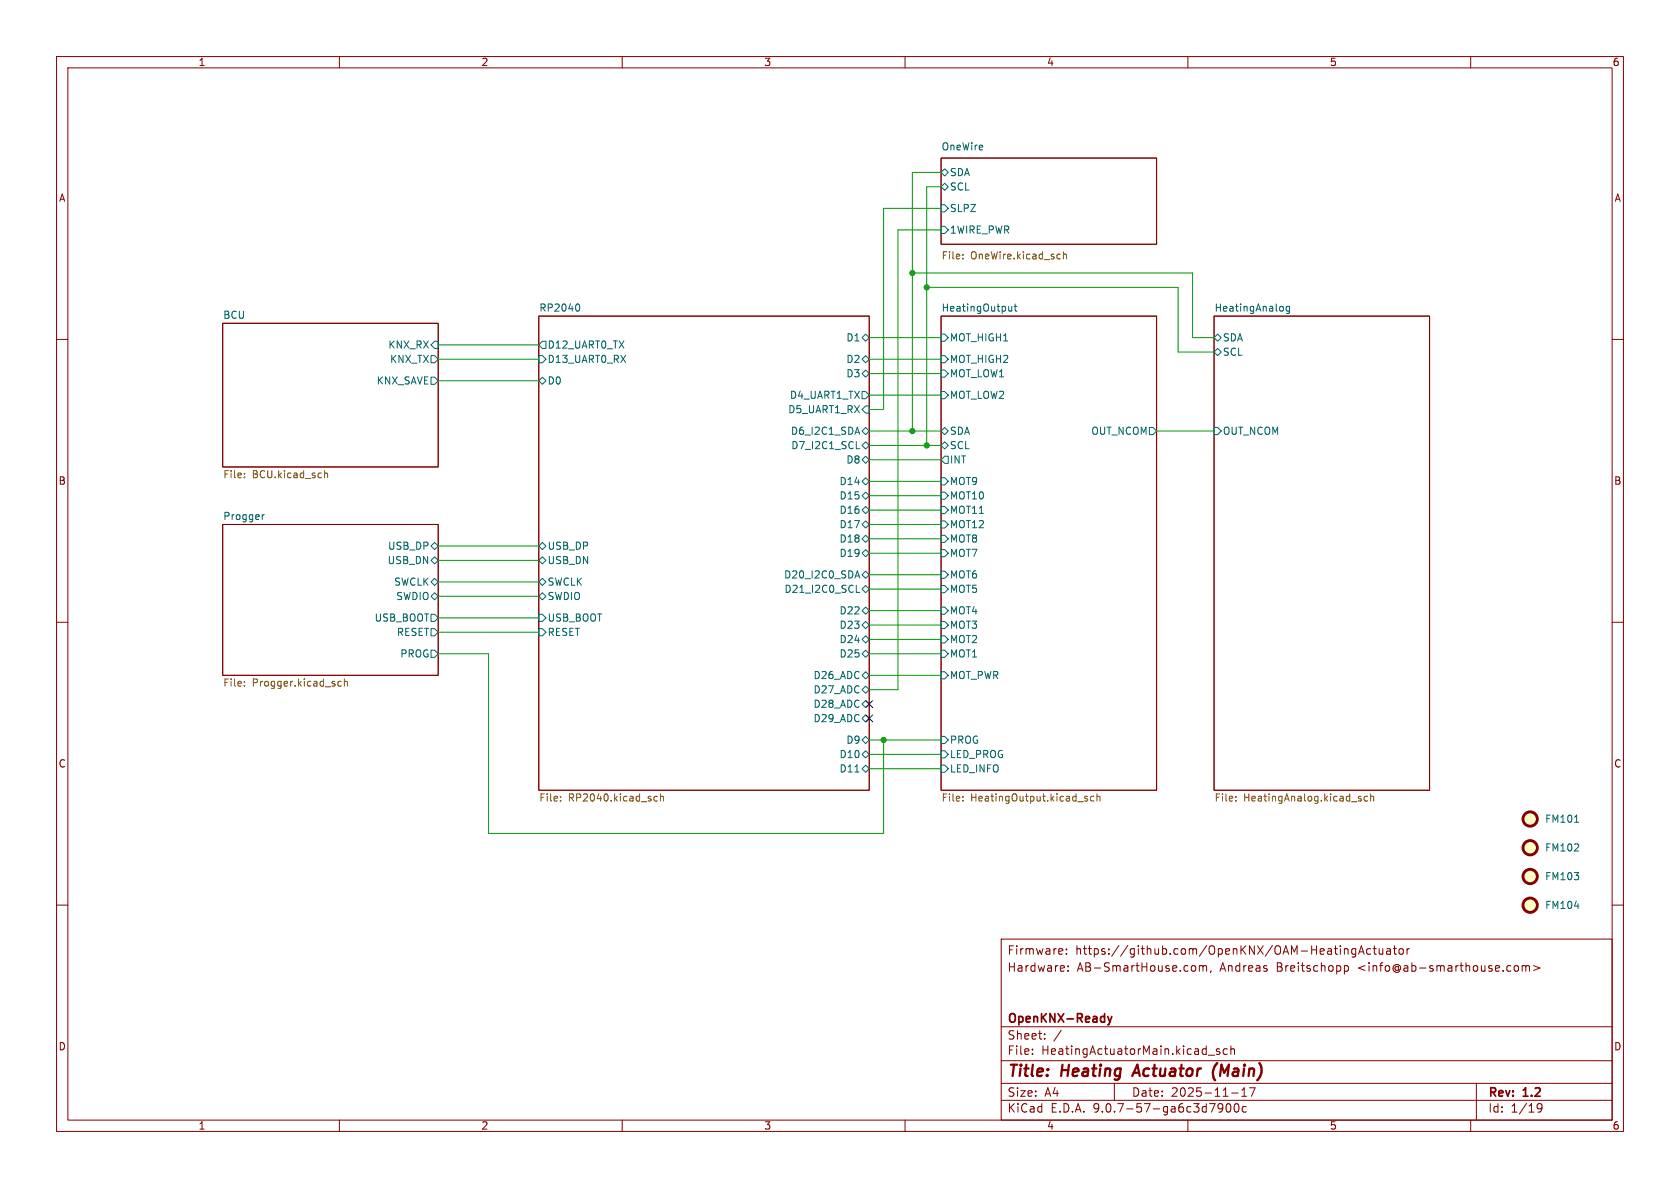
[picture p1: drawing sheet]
<svg xmlns="http://www.w3.org/2000/svg" width="297mm" height="210mm" viewBox="0 0 297 210" stroke-linecap="round" stroke-linejoin="round" font-family="sans-serif">
<g fill="none" stroke="#840000" stroke-width=".18">
<path d="M10 10h277v190h-277zM12 12h273v186h-273zM60 10v2M110 10v2M160 10v2M210 10v2M260 10v2M166.4 27.9h38.1v15.3h-38.1zM39.4 57.2h38.1v25.4h-38.1zM95.2 55.9h58.5v83.8h-58.5zM166.4 55.9h38.1v83.8h-38.1zM214.6 55.9h38.1v83.8h-38.1z"/>
<path d="M10 60h2M285 60h2M39.4 92.7h38.1v26.7h-38.1zM10 110h2M285 110h2M10 160h2M177 166h108v32h-108zM187.8 167.8l.1 .3-.7 .1M188.5 168.6v.1M188.5 167.8v.1M188.8 171.6v.1M188.8 170.8v.1"/>
<path d="M211.1 170.7l.3 .3v.4l-.3 .3M212 170.8l.5-.1 .2 .2M212 170.7v1M212.7 170.9l.2-.2 .3 .1 .1 .9M212.7 170.9v.8M214.1 171.6l-.1 .3M237.7 170.8l.4-.1 .3 .3v.4l-.2 .2h-.5M237.7 170.7v1.5M238.2 167.8l.1 .9M239.7 167.7v1.2l-.3 .3-.4-.1M239.7 167.8l-.5-.1-.2 .3v.4l.1 .2h.6M240.2 168.7l.5-1.5 .5 1.5"/>
<path d="M240.3 168.3h.7M242.3 167.8l-.4-.1-.3 .3v.4l.1 .2h.6M242.7 167.7h.6M243 167.2v1.3l.3 .2M243.8 167.7l.1 .9 .3 .1 .3-.1M244.5 167.7v1M245.2 167.8h.5l.1 .9M245.8 168.1h-.5a.29 .29 0 0 0-.2 .3 .29 .29 0 0 0 .2 .3l.5-.1M246.3 167.7h.6M246.5 167.2v1.3l.4 .2M247.4 167.8l.2-.1 .4 .1 .1 .6-.1 .2-.4 .1-.2-.1zM248.7 167.7v1"/>
<path d="M249.2 167.7l-.3 .1-.2 .2M267.8 170.8l.4-.1 .3 .3v.4l-.3 .3-.4-.1-.1-.2v-.4zM269.1 170.8l.4-.1 .2 .2M269.1 170.7v1M269.7 170.9l.3-.2 .3 .1 .1 .9M269.7 170.9v.8M271.1 170.7l1.1 .4-1.1 .5M285 160h2M60 198v2M110 198v2M160 198v2M177 194.5h108"/>
<path d="M177 191.5h108M177 187.5h108M177 181.5h108M182.5 186.3v.1M182.5 185.5v.1M184.7 183.6v.1M184.7 182.8v.1M187.6 182.1l-1.3 2M197 191.5v3M210 198v2M213.6 186.5h1.1M215.6 185.5l-.4-.1-.2 .2 .1 .2 .5 .2v.3h-.6"/>
<path d="M216.2 195.7l-.3 .3h-.3l-.3-.3 .2-.5 .4-.1 .2 .1a.99 .99 0 0 1-.4 1.4h-.2M216.9 195.2l.2-.1a.81 .81 0 0 1 .6 .6 .81 .81 0 0 1-.3 .8l-.2 .1a.81 .81 0 0 1-.3-1.4zM217 185.5l-.5-.1-.3 .3v.4l.2 .2h.6M217.6 184.9v1.5M217.6 185.5l.2-.1 .4 .1v.9M217.7 193.2h1.2M218.3 195.2l.2-.1a.81 .81 0 0 1 .6 .6 .81 .81 0 0 1-.3 .8l-.1 .1a.81 .81 0 0 1-.4-1.4zM219.5 193.8h.9M219.5 192.7l.5-.4v1.5M220.3 195.7l-.4-.1-.3 .3v.4l.1 .2h.6M221.9 192.3l-.7 1.5M260 198v2"/>
<path d="M261 191.5v6.5M271.7 195.4l.3-.3 .5 .1a.99 .99 0 0 1-.3 1.4h-.3M271.7 195.7l.3 .3h.3l.3-.3"/>
</g>
<path d="M201.1 188.2l-.9 2M215.2 187.9a2.35 2.35 0 0 0-.4 3.1" fill="none" stroke="#840000" stroke-width=".4"/>
<path d="M195.8 179.7l.4 1M196.6 179.7l-.4 1M196.2 180.7l-.1 .3-.3 .2" fill="none" stroke="#840000" stroke-width=".3"/>
<g fill="none" stroke="#006464" stroke-width=".18">
<path d="M166.4 30.5l.6-.7 .6 .7-.6 .6zM166.4 33l.6-.6 .6 .6-.6 .7zM166.4 36.2h.6l.6 .6-.6 .7h-.6zM102.2 53.7a.79 .79 0 0 1 0 1.3M152.4 59.7l.6-.6 .7 .6-.7 .6zM166.4 40h.6l.6 .6-.6 .7h-.6zM166.4 59.1h.6l.6 .6-.6 .6h-.6zM178.3 54.8l.2 .2 .4-.1M178.9 54.2v.8M179.3 54.2h.5M179.5 53.7v1.1l.3 .2M214.6 59.7l.7-.6 .6 .6-.6 .6z"/>
<path d="M226.6 54.2l.3 .2v.4l-.3 .2M228 54.2h-.4l-.2 .2 .1 .5h.5M228 54.2v1l-.3 .2h-.3M76.2 66.7h.6l.7 .6-.7 .6h-.6zM76.2 62.9h.6l.7 .6-.7 .6h-.6zM76.8 60.3h.7v1.3h-.7l-.6-.6zM95.2 67.3l.7-.6 .6 .6-.6 .6zM95.2 62.9h.7l.6 .6-.6 .6h-.7zM95.9 60.3h.6v1.3h-.6l-.7-.6zM151.4 79.3h.6M151.6 75.5l.4 1.3M152.4 78.7l.6-.6 .7 .6-.7 .7z"/>
<path d="M152.4 76.2l.6-.6 .7 .6-.7 .6zM152.4 66l.6-.6 .7 .6-.7 .7zM152.4 69.2h.6l.7 .7-.7 .6h-.6zM153 71.8h.7v1.2h-.7l-.6-.6zM153 62.9l.7 .6-.7 .6-.6-.6zM166.4 78.7l.6-.6 .6 .6-.6 .7zM166.4 76.2l.6-.6 .6 .6-.6 .6zM166.4 62.9h.6l.6 .6-.6 .6h-.6zM166.4 69.2h.6l.6 .7-.6 .6h-.6zM166.4 65.4h.6l.6 .6-.6 .7h-.6zM203.2 75.6h.6l.7 .6-.7 .6h-.6zM214.6 75.6h.7l.6 .6-.6 .6h-.7z"/>
<path d="M214.6 62.2l.7-.6 .6 .6-.6 .7zM46.4 91v.8M46.7 91l-.3 .2M76.2 99.1l.6-.7 .7 .7-.7 .6zM76.2 96.5l.6-.6 .7 .6-.7 .7zM95.2 96.5l.7-.6 .6 .6-.6 .7zM95.9 98.4l.6 .7-.6 .6-.7-.6zM152.4 97.8l.6-.6 .7 .6-.7 .6zM152.4 95.3l.6-.7 .7 .7-.7 .6zM152.4 92.7l.6-.6 .7 .6-.7 .6zM152.4 90.2l.6-.7 .7 .7-.7 .6zM152.4 85.1l.6-.6 .7 .6-.7 .6z"/>
<path d="M152.4 81.3l.6-.7 .7 .7-.7 .6zM153 87l.7 .6-.7 .7-.6-.7zM166.4 81.3l.6-.7h.6v1.3h-.6zM166.4 84.5h.6l.6 .6-.6 .6h-.6zM166.4 87h.6l.6 .6-.6 .7h-.6zM166.4 94.6h.6l.6 .7-.6 .6h-.6zM166.4 97.2h.6l.6 .6-.6 .6h-.6zM166.4 92.1h.6l.6 .6-.6 .6h-.6zM166.4 89.5h.6l.6 .7-.6 .6h-.6zM76.2 102.9l.6-.7 .7 .7-.7 .6zM76.2 111.1h.6l.7 .7-.7 .6h-.6zM76.2 114.9h.6l.7 .7-.7 .6h-.6z"/>
<path d="M76.2 105.4l.6-.6 .7 .6-.7 .6zM76.2 108.6h.6l.7 .6-.7 .7h-.6zM95.2 111.1h.7l.6 .7-.6 .6h-.7zM95.2 105.4l.7-.6 .6 .6-.6 .6zM95.2 102.9l.7-.7 .6 .7-.6 .6zM95.2 108.6h.7l.6 .6-.6 .7h-.7zM151.3 101.8h.6M151.4 104.7h.6M151.6 100.9l.4 1.3M152.4 101.6l.6-.6 .7 .6-.7 .6zM152.4 110.5l.6-.6 .7 .6-.7 .6zM152.4 108l.6-.7 .7 .7-.7 .6z"/>
<path d="M152.4 104.1l.6-.6 .7 .6-.7 .7zM152.4 115.6l.6-.7 .7 .7-.7 .6zM152.4 113l.6-.6 .7 .6-.7 .7zM152.4 119.4l.6-.7 .7 .7-.7 .6zM166.4 109.9h.6l.6 .6-.6 .6h-.6zM166.4 107.3h.6l.6 .7-.6 .6h-.6zM166.4 101h.6l.6 .6-.6 .6h-.6zM166.4 103.5h.6l.6 .6-.6 .7h-.6zM166.4 114.9h.6l.6 .7-.6 .6h-.6zM166.4 112.4h.6l.6 .6-.6 .7h-.6zM166.4 118.7h.6l.6 .7-.6 .6h-.6zM151.1 136.5h.8"/>
<path d="M152.4 127l.6-.6 .7 .6-.7 .6zM152.4 124.5l.6-.7 .7 .7-.7 .6zM152.4 121.9l.6-.6 .7 .6-.7 .7zM152.4 133.4l.6-.7 .7 .7-.7 .6zM152.4 130.8l.6-.6 .7 .6-.7 .6zM152.4 135.9l.6-.6 .7 .6-.7 .6zM166.4 130.2h.6l.6 .6-.6 .6h-.6zM166.4 132.7h.6l.6 .7-.6 .6h-.6zM166.4 135.3h.6l.6 .6-.6 .6h-.6zM278.4 145.4h.7M278.4 160.2h.7"/>
</g>
<g fill="none" stroke="#725600" stroke-width=".18">
<path d="M170.2 45.7v.1M170.2 45v.1M187.3 44.9l.2 .1M187.5 45.7l-.2 .1M188 44.5v1.3M188 45l.2-.1 .3 .1v.8M43.2 83.7v.1M43.2 84.3v.2M57.4 83.2v1.3M57.4 83.7l.2-.1 .3 .1v.8M43.2 121.2v.1M43.2 120.5v.1"/>
<path d="M59.7 121l.3 .3 .3-.1M60.3 120.5l-.3-.1-.3 .3M60.9 120.6l.2-.2 .3 .1v.8M60.9 120v1.3M99.1 141.5v.1M99.1 140.8v.1M115.7 141.5l.2 .1 .3-.1M116.2 140.8h-.3l-.2 .1M116.8 140.9l.1-.1h.3l.1 .8M116.8 140.3v1.3M170.2 140.8v.1M170.2 141.5v.1"/>
<path d="M191.8 141.1l.4 .1 .1 .2-.2 .2-.4-.1M191.8 140.8h.4M193.4 140.8h-.4l-.2 .2 .1 .5h.5M193.9 140.9l.2-.1h.3l.1 .8M193.9 140.3v1.3M218.5 141.5v.1M218.5 140.8v.1M240.3 141.2h.3l.1 .2-.2 .2h-.2M240.3 140.8h.3M241.8 140.8h-.4l-.2 .2 .1 .5h.5M242.3 140.9l.2-.1h.3l.1 .8M242.3 140.3v1.3"/>
</g>
<g fill="#ffffc2" stroke="#ffffc2" stroke-width=".18">
<circle cx="270.5" cy="144.8" r="1.27"/>
<circle cx="270.5" cy="149.9" r="1.27"/>
<circle cx="270.5" cy="160" r="1.27"/>
<circle cx="270.5" cy="154.9" r="1.27"/>
</g>
<g fill="none" stroke="#840000" stroke-width=".51">
<circle cx="270.5" cy="154.9" r="1.27"/>
<circle cx="270.5" cy="144.8" r="1.27"/>
<circle cx="270.5" cy="149.9" r="1.27"/>
<circle cx="270.5" cy="160" r="1.27"/>
</g>
<g fill="none" stroke="#009600" stroke-width=".18">
<path d="M166.4 30.5h-5.1v45.7M166.4 33h-2.6v45.7M166.4 36.8h-10.2v35.6h-2.5M153.7 59.7h12.7M161.3 48.3h49.5v11.4h3.8M163.8 50.8h44.5v11.4h6.3M166.4 40.6h-7.7v81.3h-5M77.5 63.5h17.7M77.5 67.3h17.7M77.5 61h17.7M153.7 63.5h12.7M153.7 66h12.7"/>
<path d="M153.7 76.2h12.7M153.7 69.9h12.7M153.7 78.7h12.7M204.5 76.2h10.1M77.5 99.1h17.7M77.5 96.5h17.7M153.7 92.7h12.7M153.7 95.3h12.7M153.7 81.3h12.7M153.7 90.2h12.7M153.7 87.6h12.7M153.7 97.8h12.7"/>
<path d="M153.7 85.1h12.7M77.5 115.6h8.9v31.7h69.8v-16.5M77.5 111.8h17.7M77.5 109.2h17.7M77.5 105.4h17.7M77.5 102.9h17.7M153.7 119.4h12.7M153.7 110.5h12.7M153.7 104.1h12.7M153.7 108h12.7M153.7 115.6h12.7M153.7 113h12.7"/>
<path d="M153.7 101.6h12.7M153.7 130.8h12.7M153.7 135.9h12.7M153.7 133.4h12.7"/>
</g>
<path d="M153.1 123.9l1.2 1.2M153.1 126.4l1.2 1.2M154.3 123.9l-1.2 1.2M154.3 126.4l-1.2 1.2" fill="none" stroke="#000084" stroke-width=".18"/>
<g fill="#009600" stroke="#009600" stroke-width=".18">
<circle cx="161.3" cy="48.3" r=".46"/>
<circle cx="161.3" cy="76.2" r=".46"/>
<circle cx="163.8" cy="50.8" r=".46"/>
<circle cx="163.8" cy="78.7" r=".46"/>
<circle cx="156.2" cy="130.8" r=".46"/>
</g>
<g font-size="2.8" fill="#840000">
<text x="178" y="190.9">Title:</text>
<text x="187.7" y="190.9">Heating</text>
<text x="201.3" y="190.9">Actuator</text>
<text x="216" y="190.9">(Main)</text>
</g>
<g font-size="2.1" fill="#840000">
<text x="178" y="172">Hardware:</text>
<text x="178" y="169">Firmware:</text>
<text x="190.1" y="169">https://github.com/OpenKNX/OAM-HeatingActuator</text>
<text x="190.4" y="172">AB-SmartHouse.com,</text>
<text x="215.7" y="172">Andreas</text>
<text x="225.8" y="172">Breitschopp</text>
<text x="240.3" y="172">&lt;info@ab-smarthouse.com&gt;</text>
<text x="178" y="184">Sheet:</text>
<text x="178" y="181.2">OpenKNX-Ready</text>
<text x="178" y="186.7">File:</text>
<text x="184.1" y="186.7">HeatingActuatorMain.kicad_sch</text>
<text x="178" y="196.9">KiCad</text>
<text x="178" y="194.1">Size:</text>
<text x="184.7" y="194.1">A4</text>
<text x="185.7" y="196.9">E.D.A.</text>
<text x="193.3" y="196.9">9.0.7-57-ga6c3d7900c</text>
<text x="200" y="194.1">Date:</text>
<text x="207" y="194.1">2025-11-17</text>
<text x="263" y="194.3">Rev:</text>
<text x="263" y="196.9">Id:</text>
<text x="267.1" y="196.9">1/19</text>
<text x="269.4" y="194.3">1.2</text>
</g>
<g font-size="1.8" fill="#840000">
<text x="35" y="11.9">1</text>
<text x="85" y="11.9">2</text>
<text x="135" y="11.9">3</text>
<text x="185" y="11.9">4</text>
<text x="235" y="11.9">5</text>
<text x="285" y="11.9">6</text>
<text x="10.3" y="35.9">A</text>
<text x="285.3" y="35.9">A</text>
<text x="10.3" y="85.9">B</text>
<text x="285.3" y="85.9">B</text>
<text x="10.3" y="135.9">C</text>
<text x="285.3" y="135.9">C</text>
<text x="10.3" y="185.9">D</text>
<text x="285.3" y="185.9">D</text>
<text x="35" y="199.9">1</text>
<text x="85" y="199.9">2</text>
<text x="135" y="199.9">3</text>
<text x="185" y="199.9">4</text>
<text x="235" y="199.9">5</text>
<text x="285" y="199.9">6</text>
</g>
<g font-size="1.8" fill="#006464">
<text x="166.4" y="26.7">OneWire</text>
<text x="167.8" y="31.3">SDA</text>
<text x="167.8" y="33.9">SCL</text>
<text x="167.8" y="37.7">SLPZ</text>
<text x="167.8" y="41.5">1WIRE_PWR</text>
<text x="39.4" y="56.4">BCU</text>
<text x="95.2" y="55.2">RP2040</text>
<text x="166.4" y="55.2">HeatingOutput</text>
<text x="214.6" y="55.2">HeatingAnalog</text>
<text x="68.5" y="61.8">KNX_RX</text>
<text x="68.9" y="64.4">KNX_TX</text>
<text x="96.7" y="61.8">D12_UART0_TX</text>
<text x="96.7" y="64.4">D13_UART0_RX</text>
<text x="149.5" y="60.6">D1</text>
<text x="149.5" y="64.4">D2</text>
<text x="167.8" y="60.6">MOT_HIGH1</text>
<text x="167.8" y="64.4">MOT_HIGH2</text>
<text x="216.1" y="63.1">SCL</text>
<text x="216.1" y="60.6">SDA</text>
<text x="66.5" y="68.2">KNX_SAVE</text>
<text x="96.7" y="68.2">D0</text>
<text x="139.5" y="70.7">D4_UART1_TX</text>
<text x="149.5" y="66.9">D3</text>
<text x="167.8" y="70.7">MOT_LOW2</text>
<text x="167.8" y="66.9">MOT_LOW1</text>
<text x="139.2" y="73.3">D5_UART1_RX</text>
<text x="139.7" y="77.1">D6_I2C1_SDA</text>
<text x="167.8" y="77.1">SDA</text>
<text x="192.8" y="77.1">OUT_NCOM</text>
<text x="216.1" y="77.1">OUT_NCOM</text>
<text x="139.8" y="79.6">D7_I2C1_SCL</text>
<text x="149.5" y="82.1">D8</text>
<text x="167.8" y="82.1">INT</text>
<text x="167.8" y="79.6">SCL</text>
<text x="148.3" y="86">D14</text>
<text x="148.3" y="88.5">D15</text>
<text x="167.8" y="86">MOT9</text>
<text x="167.8" y="88.5">MOT10</text>
<text x="39.4" y="92">Progger</text>
<text x="148.3" y="93.6">D17</text>
<text x="148.3" y="91">D16</text>
<text x="167.8" y="93.6">MOT12</text>
<text x="167.8" y="91">MOT11</text>
<text x="68.4" y="99.9">USB_DN</text>
<text x="68.5" y="97.4">USB_DP</text>
<text x="96.7" y="97.4">USB_DP</text>
<text x="96.7" y="99.9">USB_DN</text>
<text x="148.3" y="98.7">D19</text>
<text x="148.3" y="96.1">D18</text>
<text x="167.8" y="96.1">MOT8</text>
<text x="167.8" y="98.7">MOT7</text>
<text x="69.6" y="103.7">SWCLK</text>
<text x="69.9" y="106.3">SWDIO</text>
<text x="96.7" y="106.3">SWDIO</text>
<text x="96.7" y="103.7">SWCLK</text>
<text x="138.5" y="102.5">D20_I2C0_SDA</text>
<text x="138.6" y="105">D21_I2C0_SCL</text>
<text x="167.8" y="102.5">MOT6</text>
<text x="167.8" y="105">MOT5</text>
<text x="66.1" y="110.1">USB_BOOT</text>
<text x="70.1" y="112.6">RESET</text>
<text x="96.7" y="112.6">RESET</text>
<text x="96.7" y="110.1">USB_BOOT</text>
<text x="148.3" y="111.4">D23</text>
<text x="148.3" y="108.8">D22</text>
<text x="148.3" y="113.9">D24</text>
<text x="167.8" y="111.4">MOT3</text>
<text x="167.8" y="108.8">MOT4</text>
<text x="167.8" y="113.9">MOT2</text>
<text x="70.7" y="116.4">PROG</text>
<text x="148.3" y="116.4">D25</text>
<text x="167.8" y="116.4">MOT1</text>
<text x="143.7" y="125.3">D28_ADC</text>
<text x="143.7" y="122.8">D27_ADC</text>
<text x="143.7" y="120.2">D26_ADC</text>
<text x="167.8" y="120.2">MOT_PWR</text>
<text x="143.7" y="127.9">D29_ADC</text>
<text x="149.5" y="131.7">D9</text>
<text x="167.8" y="131.7">PROG</text>
<text x="148.3" y="134.2">D10</text>
<text x="148.3" y="136.8">D11</text>
<text x="167.8" y="134.2">LED_PROG</text>
<text x="167.8" y="136.8">LED_INFO</text>
<text x="273.1" y="145.6">FM101</text>
<text x="273.1" y="150.7">FM102</text>
<text x="273.1" y="155.8">FM103</text>
<text x="273.1" y="160.9">FM104</text>
</g>
<g font-size="1.8" fill="#725600">
<text x="166.4" y="46.2">File:</text>
<text x="171.6" y="46.2">OneWire.kicad_sch</text>
<text x="39.4" y="84.9">File:</text>
<text x="44.6" y="84.9">BCU.kicad_sch</text>
<text x="39.4" y="121.7">File:</text>
<text x="44.6" y="121.7">Progger.kicad_sch</text>
<text x="95.2" y="142">File:</text>
<text x="100.5" y="142">RP2040.kicad_sch</text>
<text x="166.4" y="142">File:</text>
<text x="171.6" y="142">HeatingOutput.kicad_sch</text>
<text x="214.6" y="142">File:</text>
<text x="219.9" y="142">HeatingAnalog.kicad_sch</text>
</g>
</svg>
